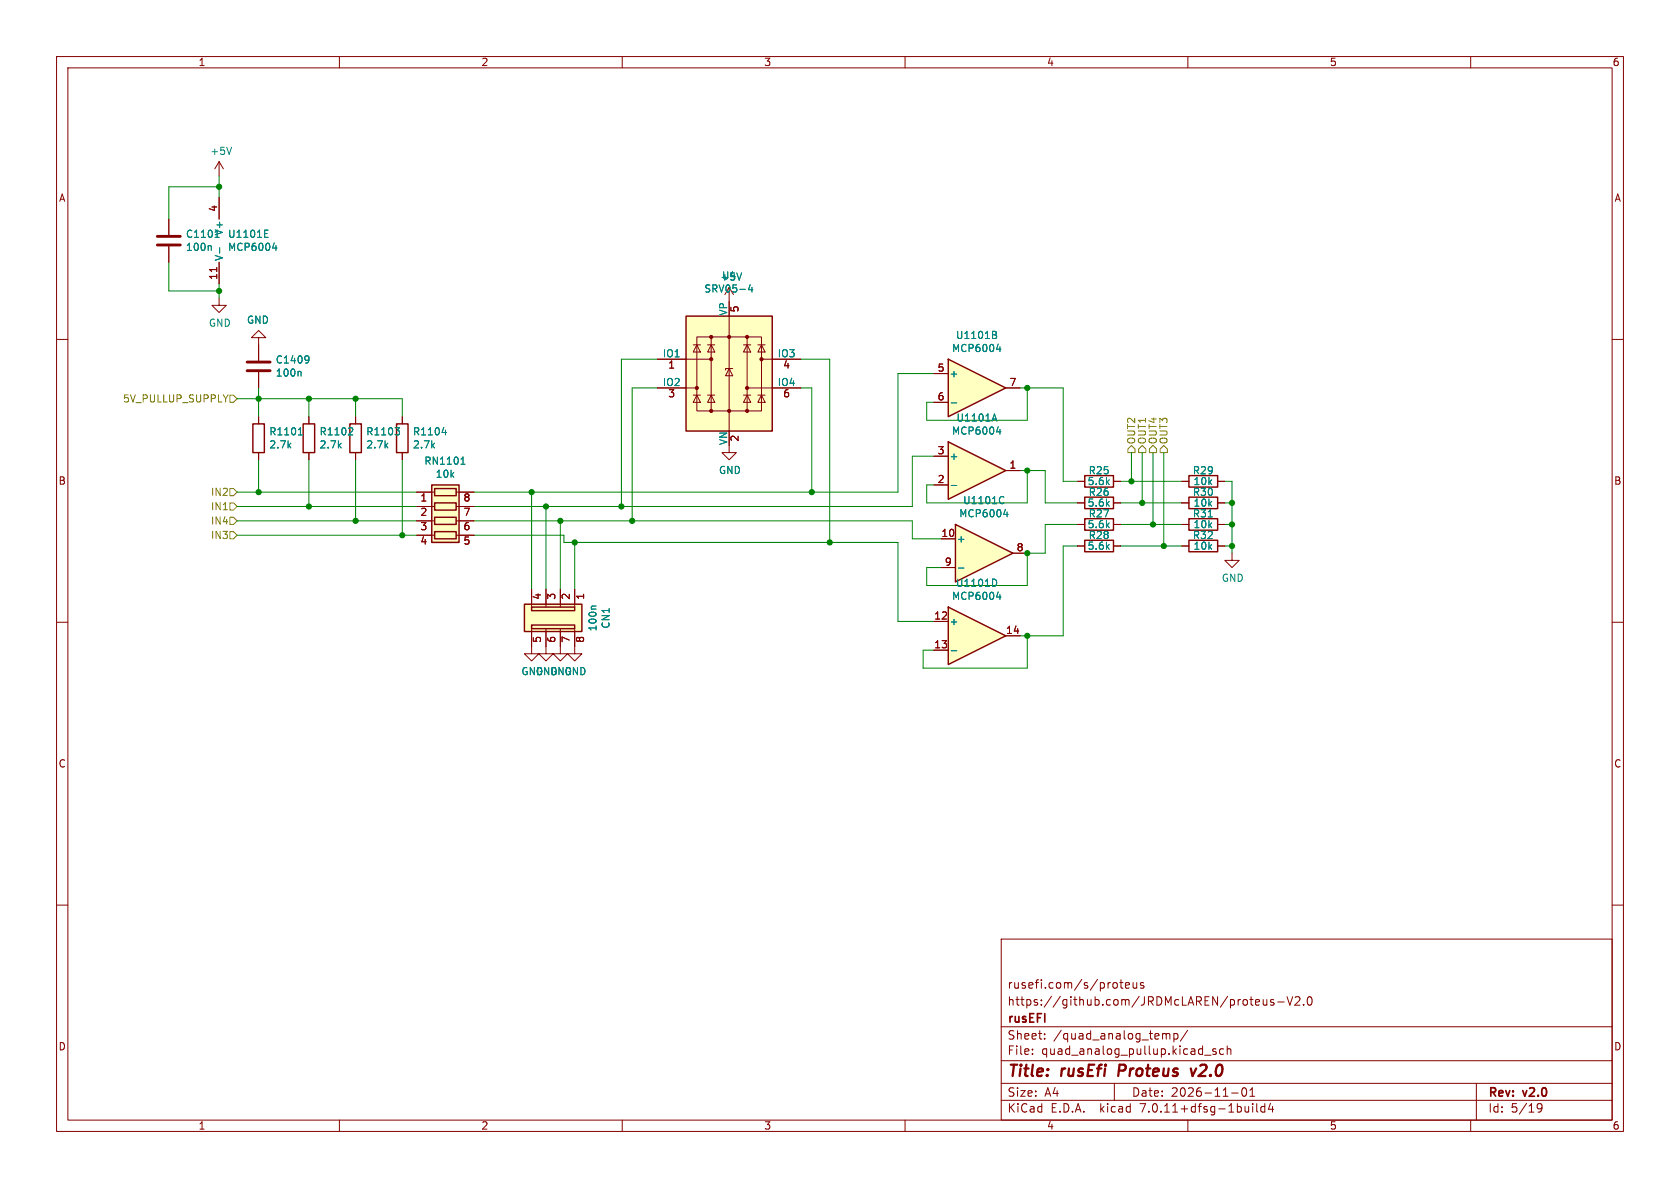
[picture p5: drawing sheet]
<svg xmlns="http://www.w3.org/2000/svg" width="297mm" height="210mm" viewBox="0 0 297 210" stroke-linecap="round" stroke-linejoin="round" font-family="sans-serif">
<g fill="none" stroke="#840000" stroke-width=".18">
<path d="M10 10h277v190h-277zM12 12h273v186h-273zM60 10v2M110 10v2M160 10v2M210 10v2M260 10v2M10 60h2M285 60h2M10 110h2M99.1 114.3v1.3h1.2l-1.2 1.2-1.3-1.2h1.3M285 110h2"/>
<path d="M10 160h2M285 160h2M177 166h108v32h-108zM197.5 173.8v.8M198 173.7h.5M198.2 173.2v1.3l.3 .2M199 174.2l.7-.1-.1-.3-.4-.1-.2 .2v.7h.6M200.3 173.7l.1 .9 .3 .1 .3-.1M201 173.7v1M202.2 173.8l-.4-.1-.2 .2 .1 .2 .5 .2v.3h-.6M222 177.6h.6M222 176.8l.5-.1 .2 .4-.7 .1"/>
<path d="M223.3 176.7l.1 .9 .3 .1 .3-.1M224 176.7v1M225.2 176.8l-.4-.1-.2 .2 .1 .2 .5 .2v.3h-.6M225.9 177.1h1.1M227.5 176.2l.5 1.5 .5-1.5M229 176.3l.5-.1 .2 .1 .1 .3-.9 1.1h.9M230.5 177.6v.1M231.2 176.3l.3-.1a.81 .81 0 0 1 .5 .6 .81 .81 0 0 1-.3 .8l-.1 .1a.81 .81 0 0 1-.4-1.4zM60 198v2M110 198v2M160 198v2M177 194.5h108"/>
<path d="M177 191.5h108M177 187.5h108M177 181.5h108M182.5 186.3v.1M182.5 185.5v.1M184.7 183.6v.1M184.7 182.8v.1M197 191.5v3M206 182.7l.2 .2M206.2 182.9v.8M206.2 182.9l.2-.2 .3 .1 .1 .9M207.5 182.8l.5-.1 .2 .3v.4l-.1 .2h-.6"/>
<path d="M207.5 182.7v1.5M210 182.1l-1.3 2M210 198v2M213 186.5h1.1M215 185.5l-.4-.1-.2 .2 .1 .2 .5 .2v.3h-.6M216.3 185.5l-.4-.1-.3 .3v.4l.1 .2h.6M217 185.5l.2-.1 .3 .1 .1 .9M217 184.9v1.5M217.7 193.2h1.2M219.7 192.4l.2-.1a.81 .81 0 0 1 .6 .6 .81 .81 0 0 1-.3 .8l-.2 .1a.81 .81 0 0 1-.3-1.4zM221 193.8h.8M221 192.7l.4-.4v1.5"/>
<path d="M221.5 195.1v.1M221.5 195.6v1M222.2 195.1v1.3l.2 .2M223.6 195.7l-.4-.1-.3 .3v.4l.1 .2h.6M223.6 195.1v1.5M224.6 195l-.4 1.1h1M225 195.6v1M260 198v2M261 191.5v6.5M271.7 195.4l.3-.3 .5 .1a.99 .99 0 0 1-.3 1.4h-.3M271.7 195.7l.3 .3h.5l.1-.3"/>
</g>
<path d="M197.9 188.2l-.2 2M210.5 188.9l.3 1.3 .7-1.3" fill="none" stroke="#840000" stroke-width=".4"/>
<path d="M167.6 78.1l10.2 5.1-10.2 5.1z" fill="#ffffc2"/>
<path d="M53.6 74.9h2v5.1h-2zM61.8 74.9h2.1v5.1h-2.1zM167.6 78.1l10.2 5.1-10.2 5.1z" fill="none" stroke="#840000" stroke-width=".25"/>
<g fill="none" stroke="#840000" stroke-width=".18">
<path d="M29.8 38.7v2.8M38.7 28.6v2.5M38.7 34.9v3.8M38.7 28.6l-.7 1.2M38.7 28.6l.8 1.2M29.8 43.6v2.8M38.3 47.3v.7M38.7 46.4v3.8M54.6 73.7v1.2M62.9 73.7v1.2M54.6 80v1.3M62.9 80v1.3"/>
<path d="M165.1 85.7h2.5M165.1 80.6h2.5M177.8 83.2h2.5"/>
</g>
<g fill="none" stroke="#008484" stroke-width=".18">
<path d="M40.9 26l-.4 1.3M37.2 43.4l.2 .2v.7M38.8 43.8v.9M46.8 41.3h.4M46.8 42h.6M46.8 40.7h.6M48.2 43.8h.8M48.8 43.4v.9M62.1 75.6l.3 .3-.1 .3-.7 .7h.8M69.8 75.6h.8l-.4 .5M70.4 76.1l.2 .2v.3l-.2 .3M175.5 74.1h.6"/>
<path d="M175.8 73.2l.4 1.2M176.2 76.3h.8M176.8 75.9v.9M168.2 85.8h.9"/>
</g>
<path d="M27.8 43.3h4.1M27.8 41.8h4.1" fill="none" stroke="#840000" stroke-width=".51"/>
<path d="M167.6 107.3l10.2 5.1-10.2 5.1z" fill="#ffffc2"/>
<g fill="none" stroke="#840000" stroke-width=".25">
<path d="M121.3 55.9h15.2v20.3h-15.2zM44.7 74.9h2v5.1h-2zM191.8 84.1h5v2h-5zM191.8 87.9h5v2h-5zM191.8 95.5h5v2h-5zM191.8 91.7h5v2h-5zM210.2 91.7h5.1v2h-5.1zM210.2 84.1h5.1v2h-5.1zM210.2 95.5h5.1v2h-5.1zM210.2 87.9h5.1v2h-5.1zM92.7 106.8h10.2v4.8h-10.2zM94 107.3h7.6v.7h-7.6z"/>
<path d="M94 110.5h7.6v.6h-7.6zM167.6 107.3l10.2 5.1-10.2 5.1z"/>
</g>
<g fill="none" stroke="#840000" stroke-width=".18">
<path d="M38.7 52.7v1.3h1.3l-1.3 1.2-1.2-1.2h1.2M45.7 59.7h1.3l-1.3-1.3-1.3 1.3h1.3v4.1M123.2 59.6h11.4v13h-11.4zM125.7 59.6v13M128.9 50.8v2.5M128.9 55.9v20.3M132.1 59.6v13M45.7 65.8v2.8M45.7 73.7v1.2M116.2 63.5h9.5M116.2 68.6h7M122.6 69.9h1.2"/>
<path d="M122.6 61h1.2M123.2 69.9l.6 1.2h-1.2zM123.2 61l.6 1.2h-1.2zM125.1 69.9h1.3M125.1 61h1.3M125.7 69.9l.7 1.2h-1.3zM125.7 61l.7 1.2h-1.3zM128.9 78.7v1.3h1.3l-1.3 1.3-1.3-1.3h1.3M128.9 65.2l.6 1.2h-1.2zM129.5 65.2h-1.2v.2M131.4 69.9h1.3M131.4 61h1.3"/>
<path d="M132.1 69.9l.6 1.2h-1.3zM132.1 61l.6 1.2h-1.3zM132.1 68.6h9.5M134 69.9h1.3M134 61h1.3M134.6 69.9l.7 1.2h-1.3zM134.6 61l.7 1.2h-1.3zM134.6 63.5h7M45.7 80v1.3M190.5 85.1h1.3M190.5 88.9h1.3M190.5 96.5h1.3"/>
<path d="M190.5 92.7h1.3M196.8 85.1h1.3M196.8 88.9h1.3M196.8 96.5h1.3M196.8 92.7h1.3M208.9 85.1h1.3M208.9 88.9h1.3M208.9 96.5h1.3M208.9 92.7h1.3M215.3 85.1h1.2M215.3 88.9h1.2M215.3 96.5h1.2"/>
<path d="M215.3 92.7h1.2M217.8 97.8v1.3h1.3l-1.3 1.2-1.3-1.2h1.3M94 111.1v4.5h1.2l-1.2 1.2-1.3-1.2h1.3M94 104.1v3.2M96.5 111.1v4.5h1.3l-1.3 1.2-1.3-1.2h1.3M96.5 104.1v3.2M99.1 104.1v3.2M99.1 111.1v3.2M101.6 111.1v4.5h1.3l-1.3 1.2-1.3-1.2h1.3M101.6 104.1v3.2M165.1 109.9h2.5M165.1 114.9h2.5"/>
<path d="M177.8 112.4h2.5"/>
</g>
<g fill="none" stroke="#008484" stroke-width=".18">
<path d="M131.1 48.3l-.4 1.2M132.6 50.3l-.3 .9h.8M132.9 50.8v.8M52.7 76.9h.8M52.9 75.9l.2-.3v1.3M53 65.6l.2 .2v.7M54.4 62.9l.2 .1a1.03 1.03 0 0 1-.2 1.1M54.6 63.5l-.2 .2M213.6 91.4h.7M105.4 107.1h-.7l-.2 .2M168.2 115h.9M175.8 102.4a.68 .68 0 0 1 .4 .6 .68 .68 0 0 1-.4 .7"/>
<path d="M176.2 105.5h.8M176.8 105.1v.9"/>
</g>
<g fill="#ffffc2" stroke="#ffffc2" stroke-width=".18">
<path d="M92.7 106.8h10.2v4.8h-10.2z"/>
<path d="M121.3 55.9h15.2v20.3h-15.2z"/>
</g>
<g fill="#840000" stroke="#840000" stroke-width=".18">
<circle cx="123.2" cy="68.6" r=".28"/>
<circle cx="125.7" cy="72.6" r=".28"/>
<circle cx="125.7" cy="63.5" r=".28"/>
<circle cx="125.7" cy="59.6" r=".28"/>
<circle cx="128.9" cy="72.6" r=".28"/>
<circle cx="128.9" cy="59.6" r=".28"/>
<circle cx="132.1" cy="72.6" r=".28"/>
<circle cx="132.1" cy="68.6" r=".28"/>
<circle cx="132.1" cy="59.6" r=".28"/>
<circle cx="134.6" cy="63.5" r=".28"/>
</g>
<path d="M43.7 65.5h4.1M43.7 64h4.1" fill="none" stroke="#840000" stroke-width=".51"/>
<path d="M168.9 92.7l10.2 5.1-10.2 5.1z" fill="#ffffc2"/>
<path d="M76.3 85.7h4.9v10.2h-4.9zM76.8 86.4h3.8v1.2h-3.8zM76.8 88.9h3.8v1.3h-3.8zM76.8 91.4h3.8v1.3h-3.8zM76.8 94h3.8v1.3h-3.8zM168.9 92.7l10.2 5.1-10.2 5.1z" fill="none" stroke="#840000" stroke-width=".25"/>
<path d="M73.7 87h3.1M73.7 89.5h3.1M73.7 92.1h3.1M73.7 94.6h3.1M80.6 87h3.2M80.6 89.5h3.2M80.6 92.1h3.2M80.6 94.6h3.2M166.4 95.3h2.5M179.1 97.8h2.5M166.4 100.3h2.5" fill="none" stroke="#840000" stroke-width=".18"/>
<path d="M81.5 82.1h.7M81.6 81.1l.3-.3v1.3M177.1 87.8l.4 .1M177.4 90.9h.8M177.5 88.9l-.4 .1M178 90.5v.9M169.4 100.4h1" fill="none" stroke="#008484" stroke-width=".18"/>
<path d="M76.3 85.7h4.9v10.2h-4.9z" fill="#ffffc2" stroke="#ffffc2" stroke-width=".18"/>
<path d="M167.6 63.5l10.2 5.1-10.2 5.1z" fill="#ffffc2"/>
<path d="M70.1 74.9h2v5.1h-2zM167.6 63.5l10.2 5.1-10.2 5.1z" fill="none" stroke="#840000" stroke-width=".25"/>
<g fill="none" stroke="#840000" stroke-width=".18">
<path d="M29.8 38.7v2.8M38.7 34.9v3.8M29.8 43.6v2.8M38.3 47.3v.7M38.7 46.4v3.8M45.7 61v2.8M45.7 65.8v2.8M45.7 73.7v1.2M54.6 73.7v1.2M62.9 73.7v1.2M71.1 73.7v1.2M116.2 68.6h5.1"/>
<path d="M116.2 63.5h5.1M136.5 68.6h5.1M136.5 63.5h5.1M165.1 66h2.5M165.1 71.1h2.5M177.8 68.6h2.5M45.7 80v1.3M54.6 80v1.3M62.9 80v1.3M71.1 80v1.3M73.7 87h2.5M73.7 89.5h2.5"/>
<path d="M73.7 92.1h2.5M73.7 94.6h2.5M81.3 87h2.5M81.3 89.5h2.5M81.3 92.1h2.5M81.3 94.6h2.5M165.1 85.7h2.5M165.1 80.6h2.5M166.4 95.3h2.5M177.8 83.2h2.5M179.1 97.8h2.5M190.5 96.5h1.3"/>
<path d="M190.5 88.9h1.3M190.5 85.1h1.3M190.5 92.7h1.3M196.8 96.5h1.3M196.8 88.9h1.3M196.8 85.1h1.3M196.8 92.7h1.3M208.9 96.5h1.3M208.9 88.9h1.3M208.9 85.1h1.3M208.9 92.7h1.3M215.3 96.5h1.2"/>
<path d="M215.3 88.9h1.2M215.3 85.1h1.2M215.3 92.7h1.2M94 104.1v2.6M94 111.8v2.5M96.5 104.1v2.6M96.5 111.8v2.5M99.1 104.1v2.6M99.1 111.8v2.5M101.6 104.1v2.6M101.6 111.8v2.5M165.1 109.9h2.5"/>
<path d="M165.1 114.9h2.5M166.4 100.3h2.5M177.8 112.4h2.5"/>
</g>
<g fill="none" stroke="#008484" stroke-width=".18">
<path d="M37.2 43.4l.2 .2v.7M38.8 43.8v.9M46.8 41.3h.4M46.8 42h.6M46.8 40.7h.6M48.2 43.8h.8M48.8 43.4v.9M131.1 48.3l-.4 1.2M132.6 50.3l-.3 .9h.8M132.9 50.8v.8M175.5 58.6l.6 .1v.2l-.2 .3M175.5 59.2h.4"/>
<path d="M175.9 59.2l.3 .2-.1 .3-.6 .1M52.7 76.9h.8M52.9 75.9l.2-.3v1.3M53 65.6l.2 .2v.7M54.4 62.9l.2 .1a1.03 1.03 0 0 1-.2 1.1M54.6 63.5l-.2 .2M62.1 75.6l.3 .3-.1 .3-.7 .7h.8M69.8 75.6h.8l-.4 .5M70.4 76.1l.2 .2v.3l-.2 .3M78.1 76.5h.8M78.8 76v.9M168.2 71.2h.9"/>
<path d="M175.5 74.1h.6M175.8 73.2l.4 1.2M176.2 61.7h.8M176.2 76.3h.8M176.8 61.3v.8M176.8 75.9v.9M81.5 82.1h.7M81.6 81.1l.3-.3v1.3M168.2 85.8h.9M177.1 87.8l.4 .1M177.4 90.9h.8M177.5 88.9l-.4 .1"/>
<path d="M178 90.5v.9M213.6 91.4h.7M105.4 107.1h-.7l-.2 .2M168.2 115h.9M169.4 100.4h1M175.8 102.4a.68 .68 0 0 1 .4 .6 .68 .68 0 0 1-.4 .7M176.2 105.5h.8M176.8 105.1v.9"/>
</g>
<path d="M40.3 69.8l-.4 .7M40.6 69.9h.7l.6 .6-.6 .6h-.7zM200 78.7l.7 .7v.6h-1.3v-.6zM201.3 79.4l.6-.7 .7 .7v.6h-1.3zM203.8 78.7l.7 .7v.6h-1.3v-.6zM205.7 78.7l.7 .7v.6h-1.3v-.6zM40.6 91.4h.7l.6 .7-.6 .6h-.7zM40.6 86.4h.7l.6 .6-.6 .6h-.7zM40.6 88.9h.7l.6 .6-.6 .7h-.7zM40.6 94h.7l.6 .6-.6 .7h-.7z" fill="none" stroke="#848400" stroke-width=".18"/>
<g fill="none" stroke="#008400" stroke-width=".18">
<path d="M38.7 33h-8.9v5.7M38.7 31.1v3.8M29.8 46.4v5h8.9M38.7 50.2v2.5M41.9 70.5h29.2v3.2M45.7 68.6v5.1M54.6 70.5v3.2M62.9 70.5v3.2M116.2 68.6h-4.4v23.5M116.2 63.5h-6.3v26M141.6 68.6h1.9v18.4M141.6 63.5h5.1v32.4"/>
<path d="M165.1 66h-6.4v21h-74.9M180.3 68.6h7.7v16.5h2.5M181.6 68.6v5.7h-17.8v-3.2h1.3M41.9 94.6h31.8M41.9 92.1h31.8M41.9 89.5h31.8M41.9 87h31.8M45.7 81.3v5.7M54.6 81.3v8.2M62.9 81.3v10.8M71.1 81.3v13.3M83.8 94.6h15.9v1.3h59v14h6.4"/>
<path d="M83.8 92.1h77.5v3.2h5.1M94 87v17.1M96.5 89.5v14.6M99.1 92.1v12M101.6 95.9v8.2M165.1 80.6h-3.8v8.9h-77.5M180.3 83.2h4.5v5.7h5.7M181.6 83.2v5.7h-17.8v-3.2h1.3M190.5 92.7h-5.7v5.1h-3.2v5.7h-17.8v-3.2h2.6M190.5 96.5h-2.5v15.9h-7.7M198.1 96.5h10.8M198.1 92.7h10.8"/>
<path d="M198.1 85.1h10.8M198.1 88.9h10.8M200 80v5.1M201.9 80v8.9M203.8 80v12.7M205.7 80v16.5M216.5 96.5h1.3M216.5 92.7h1.3M216.5 85.1h1.3v12.7M216.5 88.9h1.3M181.6 112.4v5.7h-18.4v-3.2h1.9"/>
</g>
<g fill="#008400" stroke="#008400" stroke-width=".18">
<circle cx="217.8" cy="96.5" r=".46"/>
<circle cx="217.8" cy="92.7" r=".46"/>
<circle cx="205.7" cy="96.5" r=".46"/>
<circle cx="203.8" cy="92.7" r=".46"/>
<circle cx="217.8" cy="88.9" r=".46"/>
<circle cx="94" cy="87" r=".46"/>
<circle cx="109.9" cy="89.5" r=".46"/>
<circle cx="111.8" cy="92.1" r=".46"/>
<circle cx="143.5" cy="87" r=".46"/>
<circle cx="101.6" cy="95.9" r=".46"/>
<circle cx="96.5" cy="89.5" r=".46"/>
<circle cx="99.1" cy="92.1" r=".46"/>
<circle cx="146.7" cy="95.9" r=".46"/>
<circle cx="181.6" cy="112.4" r=".46"/>
<circle cx="181.6" cy="97.8" r=".46"/>
<circle cx="45.7" cy="70.5" r=".46"/>
<circle cx="54.6" cy="70.5" r=".46"/>
<circle cx="62.9" cy="70.5" r=".46"/>
<circle cx="38.7" cy="33" r=".46"/>
<circle cx="38.7" cy="51.4" r=".46"/>
<circle cx="201.9" cy="88.9" r=".46"/>
<circle cx="200" cy="85.1" r=".46"/>
<circle cx="181.6" cy="68.6" r=".46"/>
<circle cx="181.6" cy="83.2" r=".46"/>
<circle cx="54.6" cy="89.5" r=".46"/>
<circle cx="71.1" cy="94.6" r=".46"/>
<circle cx="62.9" cy="92.1" r=".46"/>
<circle cx="45.7" cy="87" r=".46"/>
</g>
<g font-size="2.8" fill="#840000">
<text x="178" y="190.9">Title:</text>
<text x="187.7" y="190.9">rusEfi</text>
<text x="198.6" y="190.9">Proteus</text>
<text x="212.2" y="190.9">v2.0</text>
</g>
<g font-size="2.1" fill="#840000">
<text x="178" y="178">https://github.com/JRDMcLAREN/proteus-V2.0</text>
<text x="178" y="175">rusefi.com/s/proteus</text>
<text x="178" y="184">Sheet:</text>
<text x="178" y="181.2">rusEFI</text>
<text x="186.2" y="184">/quad_analog_temp/</text>
<text x="178" y="186.7">File:</text>
<text x="184.1" y="186.7">quad_analog_pullup.kicad_sch</text>
<text x="178" y="196.9">KiCad</text>
<text x="178" y="194.1">Size:</text>
<text x="184.7" y="194.1">A4</text>
<text x="185.7" y="196.9">E.D.A.</text>
<text x="194.6" y="196.9">kicad</text>
<text x="200" y="194.1">Date:</text>
<text x="201.8" y="196.9">7.0.11+dfsg-1build4</text>
<text x="207" y="194.1">2026-11-01</text>
<text x="263" y="194.3">Rev:</text>
<text x="263" y="196.9">Id:</text>
<text x="267.1" y="196.9">5/19</text>
<text x="269.4" y="194.3">v2.0</text>
</g>
<g font-size="1.8" fill="#840000">
<text x="35" y="11.9">1</text>
<text x="85" y="11.9">2</text>
<text x="135" y="11.9">3</text>
<text x="185" y="11.9">4</text>
<text x="235" y="11.9">5</text>
<text x="285" y="11.9">6</text>
<text x="10.3" y="35.9">A</text>
<text x="285.3" y="35.9">A</text>
<text x="38.5" y="37.5" transform="rotate(-90 38.5 37.5)">4</text>
<text x="38.5" y="49.6" transform="rotate(-90 38.5 49.6)">11</text>
<text x="130.9" y="55.3" transform="rotate(-90 130.9 55.3)">5</text>
<text x="118" y="65.5">1</text>
<text x="138.4" y="65.5">4</text>
<text x="165.7" y="65.8">5</text>
<text x="118" y="70.6">3</text>
<text x="138.4" y="70.6">6</text>
<text x="165.7" y="70.9">6</text>
<text x="178.4" y="68.3">7</text>
<text x="130.9" y="78.2" transform="rotate(-90 130.9 78.2)">2</text>
<text x="165.7" y="80.4">3</text>
<text x="178.4" y="82.9">1</text>
<text x="10.3" y="85.9">B</text>
<text x="74.2" y="89">1</text>
<text x="81.8" y="89">8</text>
<text x="165.7" y="85.5">2</text>
<text x="285.3" y="85.9">B</text>
<text x="74.2" y="91.5">2</text>
<text x="74.2" y="94.1">3</text>
<text x="81.8" y="94.1">6</text>
<text x="81.8" y="91.5">7</text>
<text x="166.3" y="95">10</text>
<text x="74.2" y="96.6">4</text>
<text x="81.8" y="96.6">5</text>
<text x="166.9" y="100.1">9</text>
<text x="179.6" y="97.5">8</text>
<text x="96" y="106.1" transform="rotate(-90 96 106.1)">4</text>
<text x="98.5" y="106.1" transform="rotate(-90 98.5 106.1)">3</text>
<text x="101" y="106.1" transform="rotate(-90 101 106.1)">2</text>
<text x="103.6" y="106.1" transform="rotate(-90 103.6 106.1)">1</text>
<text x="96" y="113.7" transform="rotate(-90 96 113.7)">5</text>
<text x="98.5" y="113.7" transform="rotate(-90 98.5 113.7)">6</text>
<text x="101" y="113.7" transform="rotate(-90 101 113.7)">7</text>
<text x="103.6" y="113.7" transform="rotate(-90 103.6 113.7)">8</text>
<text x="165.1" y="109.6">12</text>
<text x="177.8" y="112.1">14</text>
<text x="165.1" y="114.7">13</text>
<text x="10.3" y="135.9">C</text>
<text x="285.3" y="135.9">C</text>
<text x="10.3" y="185.9">D</text>
<text x="285.3" y="185.9">D</text>
<text x="35" y="199.9">1</text>
<text x="85" y="199.9">2</text>
<text x="135" y="199.9">3</text>
<text x="185" y="199.9">4</text>
<text x="235" y="199.9">5</text>
<text x="285" y="199.9">6</text>
</g>
<g font-size="1.8" fill="#008484">
<text x="37.1" y="27.6">+5V</text>
<text x="39.6" y="41.7" transform="rotate(-90 39.6 41.7)">V+</text>
<text x="32.8" y="44.6">100n</text>
<text x="32.8" y="42.2">C1101</text>
<text x="39.6" y="46.2" transform="rotate(-90 39.6 46.2)">V-</text>
<text x="40.2" y="42.2">U1101E</text>
<text x="40.2" y="44.6">MCP6004</text>
<text x="124.4" y="51.9">SRV05-4</text>
<text x="127.2" y="49.8">+5V</text>
<text x="127.5" y="49.6">U4</text>
<text x="36.8" y="58">GND</text>
<text x="43.6" y="57.4">GND</text>
<text x="128.7" y="55.9" transform="rotate(-90 128.7 55.9)">VP</text>
<text x="48.7" y="64.5">C1409</text>
<text x="117.1" y="63.2">IO1</text>
<text x="137.4" y="63.2">IO3</text>
<text x="168.2" y="62.4">MCP6004</text>
<text x="168.9" y="60.1">U1101B</text>
<text x="48.7" y="66.8">100n</text>
<text x="117.1" y="68.3">IO2</text>
<text x="137.4" y="68.3">IO4</text>
<text x="167.8" y="66.9">+</text>
<text x="47.5" y="77.2">R1101</text>
<text x="56.4" y="77.2">R1102</text>
<text x="64.7" y="77.2">R1103</text>
<text x="72.9" y="77.2">R1104</text>
<text x="168.2" y="77">MCP6004</text>
<text x="169" y="74.7">U1101A</text>
<text x="47.5" y="79.5">2.7k</text>
<text x="56.4" y="79.5">2.7k</text>
<text x="64.7" y="79.5">2.7k</text>
<text x="72.9" y="79.5">2.7k</text>
<text x="74.9" y="82.3">RN1101</text>
<text x="127" y="84">GND</text>
<text x="128.7" y="78.8" transform="rotate(-90 128.7 78.8)">VN</text>
<text x="167.8" y="81.5">+</text>
<text x="76.9" y="84.7">10k</text>
<text x="170.2" y="89.3">U1101C</text>
<text x="192.2" y="86">5.6k</text>
<text x="192.2" y="89.8">5.6k</text>
<text x="192.4" y="84">R25</text>
<text x="192.4" y="87.9">R26</text>
<text x="210.8" y="84">R29</text>
<text x="210.8" y="87.9">R30</text>
<text x="210.9" y="86">10k</text>
<text x="210.9" y="89.8">10k</text>
<text x="169.5" y="91.6">MCP6004</text>
<text x="192.2" y="93.6">5.6k</text>
<text x="192.4" y="95.5">R28</text>
<text x="192.4" y="91.7">R27</text>
<text x="210.8" y="91.7">R31</text>
<text x="210.8" y="95.5">R32</text>
<text x="210.9" y="93.6">10k</text>
<text x="169" y="96.1">+</text>
<text x="192.2" y="97.4">5.6k</text>
<text x="210.9" y="97.4">10k</text>
<text x="168.2" y="106.2">MCP6004</text>
<text x="168.9" y="103.9">U1101D</text>
<text x="215.9" y="103">GND</text>
<text x="105.7" y="111.7" transform="rotate(-90 105.7 111.7)">100n</text>
<text x="108" y="111.2" transform="rotate(-90 108 111.2)">CN1</text>
<text x="167.8" y="110.7">+</text>
<text x="92.1" y="119.6">GND GND</text>
<text x="94.6" y="119.6">GND GND</text>
</g>
<g font-size="1.8" fill="#848400">
<text x="21.6" y="71.3">5V_PULLUP_SUPPLY</text>
<text x="200.9" y="78.6" transform="rotate(-90 200.9 78.6)">OUT2</text>
<text x="202.8" y="78.6" transform="rotate(-90 202.8 78.6)">OUT1</text>
<text x="204.7" y="78.6" transform="rotate(-90 204.7 78.6)">OUT4</text>
<text x="206.6" y="78.6" transform="rotate(-90 206.6 78.6)">OUT3</text>
<text x="37.2" y="87.9">IN2</text>
<text x="37.2" y="92.9">IN4</text>
<text x="37.2" y="90.4">IN1</text>
<text x="37.2" y="95.5">IN3</text>
</g>
</svg>
